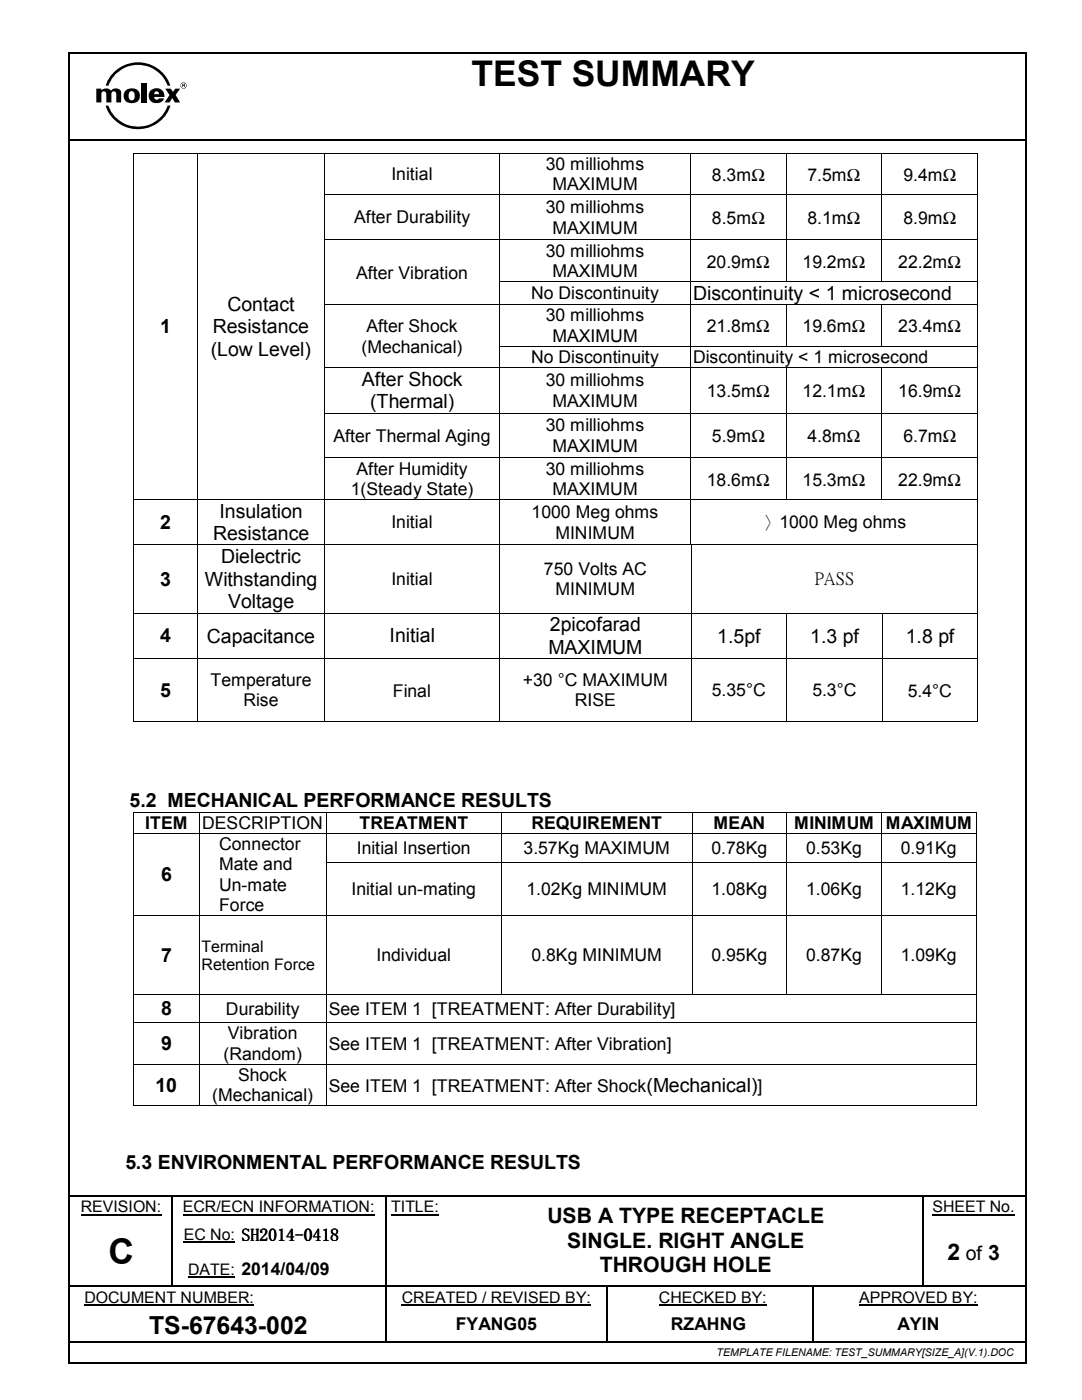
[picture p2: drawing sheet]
<svg xmlns="http://www.w3.org/2000/svg" width="216mm" height="279mm" viewBox="0 0 216 279" stroke-linecap="round" stroke-linejoin="round" font-family="sans-serif">
<g fill="#000">
<path d="M13.6 10.3h.4v.4h-.4zM204.5 10.3h.3v.4h-.3zM14 27.7h.3v.4h-.3zM26.6 30.5h.2v.1h-.2zM26.6 38.8h.2v.1h-.2zM39.3 30.5h.2v.1h-.2zM39.3 38.8h.2v.1h-.2zM64.7 30.5h.2v.1h-.2zM64.7 38.8h.2v.1h-.2zM99.6 30.5h.2v.1h-.2zM99.6 38.8h.2v.1h-.2zM137.7 30.5h.2v.1h-.2z"/>
<path d="M137.7 38.8h.2v.1h-.2zM156.8 30.5h.1v.1h-.1zM156.8 38.8h.1v.1h-.1zM175.9 30.5h.1v.1h-.1zM175.9 38.8h.1v.1h-.1zM195 30.5h.2v.1h-.2zM195 38.8h.2v.1h-.2zM204.3 27.7h.3v.4h-.3zM26.6 47.8h.2v.2h-.2zM26.6 56.1h.2v.2h-.2zM39.3 47.8h.2v.2h-.2zM39.3 56.1h.2v.2h-.2z"/>
<path d="M64.7 47.8h.2v.2h-.2zM64.7 56.1h.2v.2h-.2zM99.6 47.8h.2v.2h-.2zM99.6 56.1h.2v.2h-.2zM137.7 47.8h.2v.2h-.2zM137.7 56.1h.2v.2h-.2zM156.8 47.8h.1v.2h-.1zM156.8 56.1h.1v.2h-.1zM175.9 47.8h.1v.2h-.1zM175.9 56.1h.1v.2h-.1zM195 47.8h.2v.2h-.2zM195 56.1h.2v.2h-.2z"/>
<path d="M26.6 60.7h.2v.2h-.2zM26.6 69h.2v.2h-.2zM26.6 73.3h.2v.1h-.2zM39.3 60.7h.2v.2h-.2zM39.3 69h.2v.2h-.2zM39.3 73.3h.2v.1h-.2zM64.7 60.7h.2v.2h-.2zM64.7 69h.2v.2h-.2zM64.7 73.3h.2v.1h-.2zM99.6 60.7h.2v.2h-.2zM99.6 69h.2v.2h-.2zM99.6 73.3h.2v.1h-.2z"/>
<path d="M137.7 60.7h.2v.2h-.2zM137.7 69h.2v.2h-.2zM137.7 73.3h.2v.1h-.2zM156.8 60.7h.1v.2h-.1zM156.8 69h.1v.2h-.1zM156.8 73.3h.1v.1h-.1zM175.9 60.7h.1v.2h-.1zM175.9 69h.1v.2h-.1zM175.9 73.3h.1v.1h-.1zM195 60.7h.2v.2h-.2zM195 69h.2v.2h-.2zM195 73.3h.2v.1h-.2z"/>
<path d="M26.6 82.4h.2v.2h-.2zM26.6 91.3h.2v.1h-.2zM26.6 99.6h.2v.1h-.2zM39.3 82.4h.2v.2h-.2zM39.3 91.3h.2v.1h-.2zM39.3 99.6h.2v.1h-.2zM64.7 82.4h.2v.2h-.2zM64.7 91.3h.2v.1h-.2zM64.7 99.6h.2v.1h-.2zM99.6 82.4h.2v.2h-.2zM99.6 91.3h.2v.1h-.2zM99.6 99.6h.2v.1h-.2z"/>
<path d="M137.7 82.4h.2v.2h-.2zM137.7 91.3h.2v.1h-.2zM137.7 99.6h.2v.1h-.2zM156.8 82.4h.1v.2h-.1zM156.8 91.3h.1v.1h-.1zM156.8 99.6h.1v.1h-.1zM175.9 82.4h.1v.2h-.1zM175.9 91.3h.1v.1h-.1zM175.9 99.6h.1v.1h-.1zM195 82.4h.2v.2h-.2zM195 91.3h.2v.1h-.2zM195 99.6h.2v.1h-.2z"/>
<path d="M26.6 108.7h.2v.1h-.2zM39.3 108.7h.2v.1h-.2zM64.7 108.7h.2v.1h-.2zM99.6 108.7h.2v.1h-.2zM137.7 108.7h.2v.1h-.2zM137.9 108.7h.1v.1h-.1zM195 108.7h.2v.1h-.2zM26.6 122.3h.2v.1h-.2zM26.6 131.4h.2v.1h-.2zM39.3 122.3h.2v.1h-.2zM39.3 131.4h.2v.1h-.2zM64.7 122.3h.2v.1h-.2z"/>
<path d="M64.7 131.4h.2v.1h-.2zM99.6 122.3h.2v.1h-.2zM99.6 131.4h.2v.1h-.2zM137.9 122.3h.1v.1h-.1zM137.9 131.4h.1v.1h-.1zM156.9 122.3h.2v.1h-.2zM156.9 131.4h.2v.1h-.2zM176 122.3h.1v.1h-.1zM176 131.4h.1v.1h-.1zM195 122.3h.2v.1h-.2zM195 131.4h.2v.1h-.2zM26.6 143.9h.2v.2h-.2z"/>
<path d="M39.3 143.9h.2v.2h-.2zM64.7 143.9h.2v.2h-.2zM99.6 143.9h.2v.2h-.2zM137.9 143.9h.1v.2h-.1zM156.9 143.9h.2v.2h-.2zM176 143.9h.1v.2h-.1zM195 143.9h.2v.2h-.2zM26.6 162h.2v.1h-.2zM26.6 166.2h.2v.2h-.2zM26.6 172.1h.2v.2h-.2zM39.6 162h.2v.1h-.2zM39.6 166.2h.2v.2h-.2z"/>
<path d="M39.6 172.1h.2v.2h-.2zM65 162h.2v.1h-.2zM65 166.2h.2v.2h-.2zM65 172.1h.2v.2h-.2zM99.9 162h.2v.1h-.2zM99.9 166.2h.2v.2h-.2zM99.9 172.1h.2v.2h-.2zM138 162h.2v.1h-.2zM138 166.2h.2v.2h-.2zM138 172.1h.2v.2h-.2zM156.9 162h.2v.1h-.2zM156.9 166.2h.2v.2h-.2z"/>
<path d="M156.9 172.1h.2v.2h-.2zM175.8 162h.2v.1h-.2zM175.8 166.2h.2v.2h-.2zM175.8 172.1h.2v.2h-.2zM194.7 162h.2v.1h-.2zM194.7 166.2h.2v.2h-.2zM194.7 172.1h.2v.2h-.2zM26.6 182.6h.2v.2h-.2zM26.6 198.4h.2v.1h-.2zM39.6 182.6h.2v.2h-.2zM39.6 198.4h.2v.1h-.2zM65 182.6h.2v.2h-.2z"/>
<path d="M65 198.4h.2v.1h-.2zM99.9 182.6h.2v.2h-.2zM99.9 198.4h.2v.1h-.2zM138 182.6h.2v.2h-.2zM138 198.4h.2v.1h-.2zM156.9 182.6h.2v.2h-.2zM156.9 198.4h.2v.1h-.2zM175.8 182.6h.2v.2h-.2zM175.8 198.4h.2v.1h-.2zM194.7 182.6h.2v.2h-.2zM194.7 198.4h.2v.1h-.2zM26.6 204h.2v.2h-.2z"/>
<path d="M26.6 212.3h.2v.2h-.2zM39.6 204h.2v.2h-.2zM39.6 212.3h.2v.2h-.2zM65 204h.2v.2h-.2zM65 212.3h.2v.2h-.2zM194.7 204h.2v.2h-.2zM194.7 212.3h.2v.2h-.2zM26.6 220.6h.2v.2h-.2zM34.1 238.8h.3v.2h-.3zM34.1 238.4h.4v.4h-.4zM39.6 220.6h.2v.2h-.2zM65 220.6h.2v.2h-.2z"/>
<path d="M77 238.8h.2v.2h-.2zM77 238.4h.3v.4h-.3zM89.6 238.4h.4v.4h-.4zM184 238.8h.2v.2h-.2zM184 238.4h.3v.4h-.3zM194.7 220.6h.2v.2h-.2zM204.3 238.4h.3v.4h-.3zM34.1 242.7h.3v.9h-.3zM34.1 249.6h.3v.9h-.3zM34.1 256.5h.3v.3h-.3zM46.9 256.5h.3v.3h-.3zM77 242.7h.2v.9h-.2z"/>
<path d="M77 249.6h.2v.9h-.2zM77 256.5h.2v.5h-.2zM89.6 256.5h.3v.3h-.3zM120.9 256.8h.3v.2h-.3zM120.9 256.5h.3v.3h-.3zM162 256.8h.3v.2h-.3zM162 256.5h.3v.3h-.3zM184 242.7h.2v.9h-.2zM184 249.6h.2v.9h-.2zM184 256.5h.2v.3h-.2zM13.6 271.8h.4v.3h-.4zM76.9 260.9h.4v.7h-.4z"/>
<path d="M76.9 267.7h.4v.4h-.4zM120.9 260.9h.3v.7h-.3zM120.9 267.7h.3v.4h-.3zM162 260.9h.3v.7h-.3zM162 267.7h.3v.4h-.3zM204.3 267.7h.3v.4h-.3zM204.5 271.8h.3v.3h-.3z"/>
</g>
<g fill="none" stroke="#000" stroke-width=".34">
<path d="M13.8 10.7v261.1M14 10.5h190.5M204.6 10.7v261.1M14.3 27.9h190.2M14 238.6h20.1M34.5 238.6h42.5M77.3 238.6h12.3M90 238.6h94M184.3 238.6h20M14 267.9h62.9M14 271.9h190.5M77.1 261.6v6.1"/>
<path d="M77.3 267.9h43.6M121.1 261.6v6.1M121.2 267.9h40.8M162.3 267.9h42"/>
</g>
<path d="M16.1 242.4h16.1M36.5 242.4h38.3M36.7 248h10.2M37.5 254.9h9.4M78.1 242.4h9.5M186.1 242.4h16.4M16.8 260.5h33.9M80.2 260.5h37.7M131.5 260.5h21.5M171.4 260.5h23.7" fill="none" stroke="#000" stroke-width=".21"/>
<g fill="none" stroke="#000" stroke-width=".25">
<path d="M34.2 239v3.7M77.1 239v3.7M184.1 239v3.7M14 256.7h20.1M34.2 243.6v6M34.2 250.5v6M34.4 256.7h12.5M47.2 256.7h29.8M77.1 243.6v6M77.1 250.5v6M77.1 257v3.9M77.2 256.7h12.4"/>
<path d="M89.9 256.7h31M121.1 257v3.9M121.2 256.7h40.8M162.1 257v3.9M162.3 256.7h21.7M184.1 243.6v6M184.1 250.5v6M184.2 256.7h20.3M162.1 261.6v6.1"/>
</g>
<g fill="#000">
<path d="M25.8 18.5l.2-.3a.62 .62 0 0 1 .9 .7 .76 .76 0 0 1-.1 .8 .76 .76 0 0 1-.8 .3 1.19 1.19 0 0 1-.2-1.5zM25 18.1a1.56 1.56 0 0 0 0 2 1.56 1.56 0 0 0 1.9 .4 1.51 1.51 0 0 0 .9-2 1.51 1.51 0 0 0-2-.8z" fill-rule="evenodd"/>
<path d="M22.7 14.4a6.8 6.8 0 0 1 11.3 2.7h-.6a6.3 6.3 0 0 0-5.9-4.2 6.3 6.3 0 0 0-5.9 4.2h-.5l.6-1.4z" fill-rule="evenodd"/>
<path d="M30 18.1a1.49 1.49 0 0 0 .9 2.5 1.82 1.82 0 0 0 1.7-.6l.1-.4h-1a.5 .5 0 0 1-.6 .3 .5 .5 0 0 1-.3-.6h2.1a1.63 1.63 0 0 0-1-1.6 1.63 1.63 0 0 0-1.9 .4zM30.9 18.4l.6-.2 .2 .6h-.9z" fill-rule="evenodd"/>
<path d="M33 17.7h1.1l.4 .7 .5-.7h.9l-.8 1.3 .8 1.4h-1l-.5-.8-.6 .8h-.9l.9-1.4z" fill-rule="evenodd"/>
<path d="M36 17.1a.63 .63 0 0 1 1.2 0 .63 .63 0 0 1-1.2 0zM36.1 17.1a.55 .55 0 0 0 1.1 0 .55 .55 0 0 0-1.1 0z" fill-rule="evenodd"/>
<path d="M36.5 16.8l.2 .1v.1h-.2zM36.4 16.8v.6h.1v-.3h.2v.3h.2l-.1-.3 .1-.3z" fill-rule="evenodd"/>
<path d="M19.2 17.7h1v.4a1.26 1.26 0 0 1 1.9 0l.7-.4h.7l.5 .3 .2 .3v2.1h-1v-1.8l-.3-.4-.5 .1-.2 .3v1.8h-1v-1.7l-.3-.5h-.4l-.3 .3v1.9h-1z" fill-rule="evenodd"/>
<path d="M28.2 16.5h1.1v3.9h-1.1z" fill-rule="evenodd"/>
<path d="M21.1 21.1h.5a6.3 6.3 0 0 0 5.9 4.2 6.3 6.3 0 0 0 5.9-4.2h.6a6.8 6.8 0 0 1-6.5 4.7 6.8 6.8 0 0 1-6.4-4.7z" fill-rule="evenodd"/>
</g>
<g fill="none" stroke="#000" stroke-width=".2">
<path d="M26.7 30.6v8.2M26.7 38.9v8.9M26.8 30.6h12.5M39.4 30.6v8.2M39.4 38.9v8.9M39.5 30.6h25.2M64.8 30.6v8.2M64.8 38.9v8.9M64.9 30.6h34.7M64.9 38.9h34.7M99.7 30.6v8.2M99.7 38.9v8.9"/>
<path d="M99.8 30.6h37.9M99.8 38.9h37.9M137.8 30.6v8.2M137.8 38.9v8.9M137.9 30.6h18.9M137.9 38.9h18.9M156.8 30.6v8.2M156.8 38.9v8.9M156.9 30.6h19M156.9 38.9h19M175.9 30.6v8.2M175.9 38.9v8.9"/>
<path d="M176 30.6h19M176 38.9h19M195.1 30.6v8.2M195.1 38.9v8.9M26.7 48v8.1M26.7 56.3v4.4M39.4 48v8.1M39.4 56.3v4.4M64.8 48v8.1M64.8 56.3v4.4M64.9 47.9h34.7M99.7 48v8.1"/>
<path d="M99.7 56.3v4.4M99.8 47.9h37.9M99.8 56.2h37.9M137.8 48v8.1M137.8 56.3v4.4M137.9 47.9h18.9M137.9 56.2h18.9M156.8 48v8.1M156.9 47.9h19M156.9 56.2h19M175.9 48v8.1M176 47.9h19"/>
<path d="M176 56.2h19M195.1 48v8.1M195.1 56.3v4.4M26.7 60.9v8.1M26.7 69.2v4.1M26.7 73.4v9M39.4 60.9v8.1M39.4 69.2v4.1M39.4 73.4v9M64.8 60.9v8.1M64.8 69.2v4.1M64.8 73.4v9"/>
<path d="M64.9 60.8h34.7M64.9 73.4h34.7M99.7 60.9v8.1M99.7 69.2v4.1M99.7 73.4v9M99.8 60.8h37.9M99.8 69.1h37.9M99.8 73.4h37.9M137.8 60.9v8.1M137.8 69.2v4.1M137.8 73.4v9M137.9 60.8h18.9"/>
<path d="M137.9 69.1h18.9M137.9 73.4h18.9M156.8 60.9v8.1M156.8 73.4v9M156.9 60.8h19M156.9 69.1h19M156.9 73.4h19M175.9 60.9v8.1M175.9 73.4v9M176 60.8h19M176 69.1h19M176 73.4h19"/>
<path d="M195.1 60.9v8.1M195.1 69.2v4.1M195.1 73.4v9M26.7 82.6v8.7M26.7 91.4v8.2M26.7 99.7v9M26.8 99.7h12.5M39.4 82.6v8.7M39.4 91.4v8.2M39.4 99.7v9M39.5 99.7h25.2M64.8 82.6v8.7"/>
<path d="M64.8 91.4v8.2M64.8 99.7v9M64.9 82.5h34.7M64.9 91.4h34.7M64.9 99.7h34.7M99.7 82.6v8.7M99.7 91.4v8.2M99.7 99.7v9M99.8 82.5h37.9M99.8 91.4h37.9M99.8 99.7h37.9M137.8 82.6v8.7"/>
<path d="M137.8 91.4v8.2M137.8 99.7v9M137.9 82.5h18.9M137.9 91.4h18.9M137.9 99.7h18.9M156.8 82.6v8.7M156.8 91.4v8.2M156.9 82.5h19M156.9 91.4h19M156.9 99.7h19M175.9 82.6v8.7M175.9 91.4v8.2"/>
<path d="M176 82.5h19M176 91.4h19M176 99.7h19M195.1 82.6v8.7M195.1 91.4v8.2M195.1 99.7v9M26.7 108.8v13.5M26.8 108.8h12.5M39.4 108.8v13.5M39.5 108.8h25.2M64.8 108.8v13.5M64.9 108.8h34.7"/>
<path d="M99.7 108.8v13.5M99.8 108.8h37.9M138 108.8v13.5M138 108.8h57M195.1 108.8v13.5M26.7 122.4v9M26.7 131.5v12.4M26.8 122.3h12.5M26.8 131.4h12.5M39.4 122.4v9M39.4 131.5v12.4M39.5 122.3h25.2"/>
<path d="M39.5 131.4h25.2M64.8 122.4v9M64.8 131.5v12.4M64.9 122.3h34.7M64.9 131.4h34.7M99.7 122.4v9M99.7 131.5v12.4M99.8 122.3h38.1M99.8 131.4h38.1M138 122.4v9M138 131.5v12.4M138 122.3h18.9"/>
<path d="M138 131.4h18.9M157 122.4v9M157 131.5v12.4M157.1 122.3h18.9M157.1 131.4h18.9M176.1 122.4v9M176.1 131.5v12.4M176.1 122.3h18.9M176.1 131.4h18.9M195.1 122.4v9M195.1 131.5v12.4M26.8 144h12.5"/>
<path d="M39.5 144h25.2M64.9 144h34.7M99.8 144h38.1M138 144h18.9M157.1 144h18.9M176.1 144h18.9M26.7 162.1v4.1M26.7 166.4v5.7M26.7 172.3v10.3M26.8 162.1h12.8M26.8 166.3h12.8M39.7 162.1v4.1"/>
<path d="M39.7 166.4v5.7M39.7 172.3v10.3M39.8 162.1h25.2M39.8 166.3h25.2M65.1 162.1v4.1M65.1 166.4v5.7M65.1 172.3v10.3M65.2 162.1h34.7M65.2 166.3h34.7M65.2 172.2h34.7M100 162.1v4.1M100 166.4v5.7"/>
<path d="M100 172.3v10.3M100.1 162.1h37.9M100.1 166.3h37.9M100.1 172.2h37.9M138.1 162.1v4.1M138.1 166.4v5.7M138.1 172.3v10.3M138.2 162.1h18.7M138.2 166.3h18.7M138.2 172.2h18.7M157 162.1v4.1M157 166.4v5.7"/>
<path d="M157 172.3v10.3M157.1 162.1h18.7M157.1 166.3h18.7M157.1 172.2h18.7M175.9 162.1v4.1M175.9 166.4v5.7M175.9 172.3v10.3M176 162.1h18.7M176 166.3h18.7M176 172.2h18.7M194.8 162.1v4.1M194.8 166.4v5.7"/>
<path d="M194.8 172.3v10.3M26.7 182.8v15.6M26.7 198.5v5.5M26.8 182.7h12.8M26.8 198.5h12.8M39.7 182.8v15.6M39.7 198.5v5.5M39.8 182.7h25.2M39.8 198.5h25.2M65.1 182.8v15.6M65.1 198.5v5.5M65.2 182.7h34.7"/>
<path d="M65.2 198.5h34.7M100 182.8v15.6M100.1 182.7h37.9M100.1 198.5h37.9M138.1 182.8v15.6M138.2 182.7h18.7M138.2 198.5h18.7M157 182.8v15.6M157.1 182.7h18.7M157.1 198.5h18.7M175.9 182.8v15.6M176 182.7h18.7"/>
<path d="M176 198.5h18.7M194.8 182.8v15.6M194.8 198.5v5.5M26.7 204.2v8.1M26.7 212.5v8.1M26.8 204.1h12.8M26.8 212.4h12.8M39.7 204.2v8.1M39.7 212.5v8.1M39.8 204.1h25.2M39.8 212.4h25.2M65.1 204.2v8.1"/>
<path d="M65.1 212.5v8.1M65.2 204.1h129.5M65.2 212.4h129.5M194.8 204.2v8.1M194.8 212.5v8.1M26.8 220.7h12.8M39.8 220.7h25.2M65.2 220.7h129.5"/>
</g>
<g font-size="7.1">
<text x="94.1" y="17.2">TEST SUMMARY</text>
<text x="21.6" y="252.3">C</text>
</g>
<text font-size="5" x="29.8" y="266.2">TS-67643-002</text>
<text font-size="4.6" x="189.1" y="251.4">2</text>
<g font-size="4.2">
<text x="109.2" y="244.1">USB A TYPE RECEPTACLE</text>
<text x="113.2" y="249">SINGLE. RIGHT ANGLE</text>
<text x="119.7" y="253.9">THROUGH HOLE</text>
</g>
<g font-size="3.9">
<text x="138.3" y="59.9">Discontinuity &lt; 1 microsecond</text>
<text x="45.4" y="62">Contact</text>
<text x="32" y="66.4">1</text>
<text x="42" y="71">(Low Level)</text>
<text x="42.5" y="66.5">Resistance</text>
<text x="72.2" y="77">After Shock</text>
<text x="73.8" y="81.5">(Thermal)</text>
<text x="32" y="105.5">2</text>
<text x="42.5" y="107.8">Resistance</text>
<text x="43.8" y="103.3">Insulation</text>
<text x="44.1" y="112.4">Dielectric</text>
<text x="32" y="116.9">3</text>
<text x="40.9" y="116.9">Withstanding</text>
<text x="45.5" y="121.4">Voltage</text>
<text x="32" y="128.2">4</text>
<text x="41.3" y="128.2">Capacitance</text>
<text x="77.7" y="128.1">Initial</text>
<text x="109.4" y="130.5">MAXIMUM</text>
<text x="109.7" y="126">2picofarad</text>
<text x="143.1" y="128.2">1.5pf</text>
<text x="161.7" y="128.2">1.3 pf</text>
<text x="180.7" y="128.2">1.8 pf</text>
<text x="32" y="139.1">5</text>
<text x="25.9" y="161">5.2 MECHANICAL PERFORMANCE RESULTS</text>
<text x="32.1" y="175.8">6</text>
<text x="32.1" y="191.9">7</text>
<text x="32.1" y="202.6">8</text>
<text x="32.1" y="209.5">9</text>
<text x="31" y="217.8">10</text>
<text x="25" y="233.3">5.3 ENVIRONMENTAL PERFORMANCE RESULTS</text>
<text x="192.7" y="251.4">of 3</text>
</g>
<g font-size="3.5">
<text x="78.1" y="35.9">Initial</text>
<text x="108.9" y="33.9">30 milliohms</text>
<text x="110.2" y="38">MAXIMUM</text>
<text x="142.1" y="36.1">8.3mΩ</text>
<text x="161.1" y="36.1">7.5mΩ</text>
<text x="180.3" y="36.1">9.4mΩ</text>
<text x="70.7" y="44.6">After Durability</text>
<text x="108.9" y="42.6">30 milliohms</text>
<text x="110.2" y="46.6">MAXIMUM</text>
<text x="142.1" y="44.7">8.5mΩ</text>
<text x="161.1" y="44.7">8.1mΩ</text>
<text x="180.3" y="44.7">8.9mΩ</text>
<text x="108.9" y="51.2">30 milliohms</text>
<text x="141.1" y="53.4">20.9mΩ</text>
<text x="160.1" y="53.4">19.2mΩ</text>
<text x="179.2" y="53.4">22.2mΩ</text>
<text x="71.1" y="55.6">After Vibration</text>
<text x="106" y="59.7">No Discontinuity</text>
<text x="110.2" y="55.3">MAXIMUM</text>
<text x="108.9" y="64.1">30 milliohms</text>
<text x="72.1" y="70.4">(Mechanical)</text>
<text x="73.1" y="66.3">After Shock</text>
<text x="110.2" y="68.2">MAXIMUM</text>
<text x="141.1" y="66.3">21.8mΩ</text>
<text x="160.1" y="66.3">19.6mΩ</text>
<text x="179.2" y="66.3">23.4mΩ</text>
<text x="106" y="72.5">No Discontinuity</text>
<text x="108.9" y="77.1">30 milliohms</text>
<text x="138.3" y="72.5">Discontinuity &lt; 1 microsecond</text>
<text x="110.2" y="81.2">MAXIMUM</text>
<text x="141.1" y="79.3">13.5mΩ</text>
<text x="160.1" y="79.3">12.1mΩ</text>
<text x="179.2" y="79.3">16.9mΩ</text>
<text x="66.5" y="88.1">After Thermal Aging</text>
<text x="108.9" y="86.1">30 milliohms</text>
<text x="142.1" y="88.3">5.9mΩ</text>
<text x="161.1" y="88.3">4.8mΩ</text>
<text x="180.3" y="88.3">6.7mΩ</text>
<text x="71.2" y="94.7">After Humidity</text>
<text x="108.9" y="94.7">30 milliohms</text>
<text x="110.2" y="90.2">MAXIMUM</text>
<text x="70" y="98.8">1(Steady State)</text>
<text x="110.2" y="98.8">MAXIMUM</text>
<text x="141.1" y="96.9">18.6mΩ</text>
<text x="160.1" y="96.9">15.3mΩ</text>
<text x="179.2" y="96.9">22.9mΩ</text>
<text x="78.1" y="105.5">Initial</text>
<text x="106.1" y="103.4">1000 Meg ohms</text>
<text x="110.8" y="107.5">MINIMUM</text>
<text x="152" y="105.3">〉1000 Meg ohms</text>
<text x="78.1" y="116.8">Initial</text>
<text x="108.5" y="114.8">750 Volts AC</text>
<text x="110.9" y="118.8">MINIMUM</text>
<text x="162.6" y="116.6">PASS</text>
<text x="42" y="136.9">Temperature</text>
<text x="104.4" y="136.9">+30 °C MAXIMUM</text>
<text x="48.6" y="141">Rise</text>
<text x="78.4" y="139">Final</text>
<text x="114.7" y="141">RISE</text>
<text x="142" y="138.9">5.35°C</text>
<text x="162.1" y="138.9">5.3°C</text>
<text x="181.1" y="139">5.4°C</text>
<text x="29" y="165.4">ITEM</text>
<text x="40.3" y="165.4">DESCRIPTION</text>
<text x="71.7" y="165.4">TREATMENT</text>
<text x="106" y="165.4">REQUIREMENT</text>
<text x="142.4" y="165.4">MEAN</text>
<text x="158.5" y="165.4">MINIMUM</text>
<text x="176.7" y="165.4">MAXIMUM</text>
<text x="43.7" y="169.6">Connector</text>
<text x="43.7" y="173.7">Mate and</text>
<text x="71.2" y="170.5">Initial Insertion</text>
<text x="104.5" y="170.5">3.57Kg MAXIMUM</text>
<text x="142" y="170.5">0.78Kg</text>
<text x="160.9" y="170.5">0.53Kg</text>
<text x="179.7" y="170.5">0.91Kg</text>
<text x="43.7" y="177.8">Un-mate</text>
<text x="70.1" y="178.7">Initial un-mating</text>
<text x="105.1" y="178.7">1.02Kg MINIMUM</text>
<text x="142" y="178.7">1.08Kg</text>
<text x="160.9" y="178.7">1.06Kg</text>
<text x="179.7" y="178.7">1.12Kg</text>
<text x="43.7" y="181.8">Force</text>
<text x="75.1" y="191.8">Individual</text>
<text x="106" y="191.8">0.8Kg MINIMUM</text>
<text x="142" y="191.8">0.95Kg</text>
<text x="160.9" y="191.8">0.87Kg</text>
<text x="179.7" y="191.8">1.09Kg</text>
<text x="45.1" y="202.5">Durability</text>
<text x="65.6" y="202.5">See ITEM 1 [TREATMENT: After Durability]</text>
<text x="45.5" y="207.4">Vibration</text>
<text x="65.6" y="209.5">See ITEM 1 [TREATMENT: After Vibration]</text>
<text x="44.6" y="211.5">(Random)</text>
<text x="47.5" y="215.7">Shock</text>
<text x="42.3" y="219.8">(Mechanical)</text>
<text x="65.6" y="217.9">See ITEM 1 [TREATMENT: After Shock(Mechanical)]</text>
<text x="48.3" y="247.6">SH2014-</text>
<text x="90.9" y="265.5">FYANG05</text>
<text x="133.9" y="265.5">RZAHNG</text>
<text x="179.1" y="265.5">AYIN</text>
</g>
<g font-size="3.2">
<text x="40.2" y="189.9">Terminal</text>
<text x="40.2" y="193.5">Retention Force</text>
<text x="16.1" y="242">REVISION:</text>
<text x="36.5" y="242">ECR/ECN INFORMATION:</text>
<text x="78.1" y="242">TITLE:</text>
<text x="186.1" y="242">SHEET No.</text>
<text x="36.7" y="247.5">EC No: SH2014-0418</text>
<text x="37.5" y="254.4">DATE: 2014/04/09</text>
<text x="16.9" y="260">DOCUMENT NUMBER:</text>
<text x="80.2" y="260">CREATED / REVISED BY:</text>
<text x="131.5" y="260">CHECKED BY:</text>
<text x="171.4" y="260">APPROVED BY:</text>
</g>
<text font-size="2.1" x="143" y="270.6">TEMPLATE FILENAME: TEST_SUMMARY[SIZE_A](V.1).DOC</text>
</svg>
